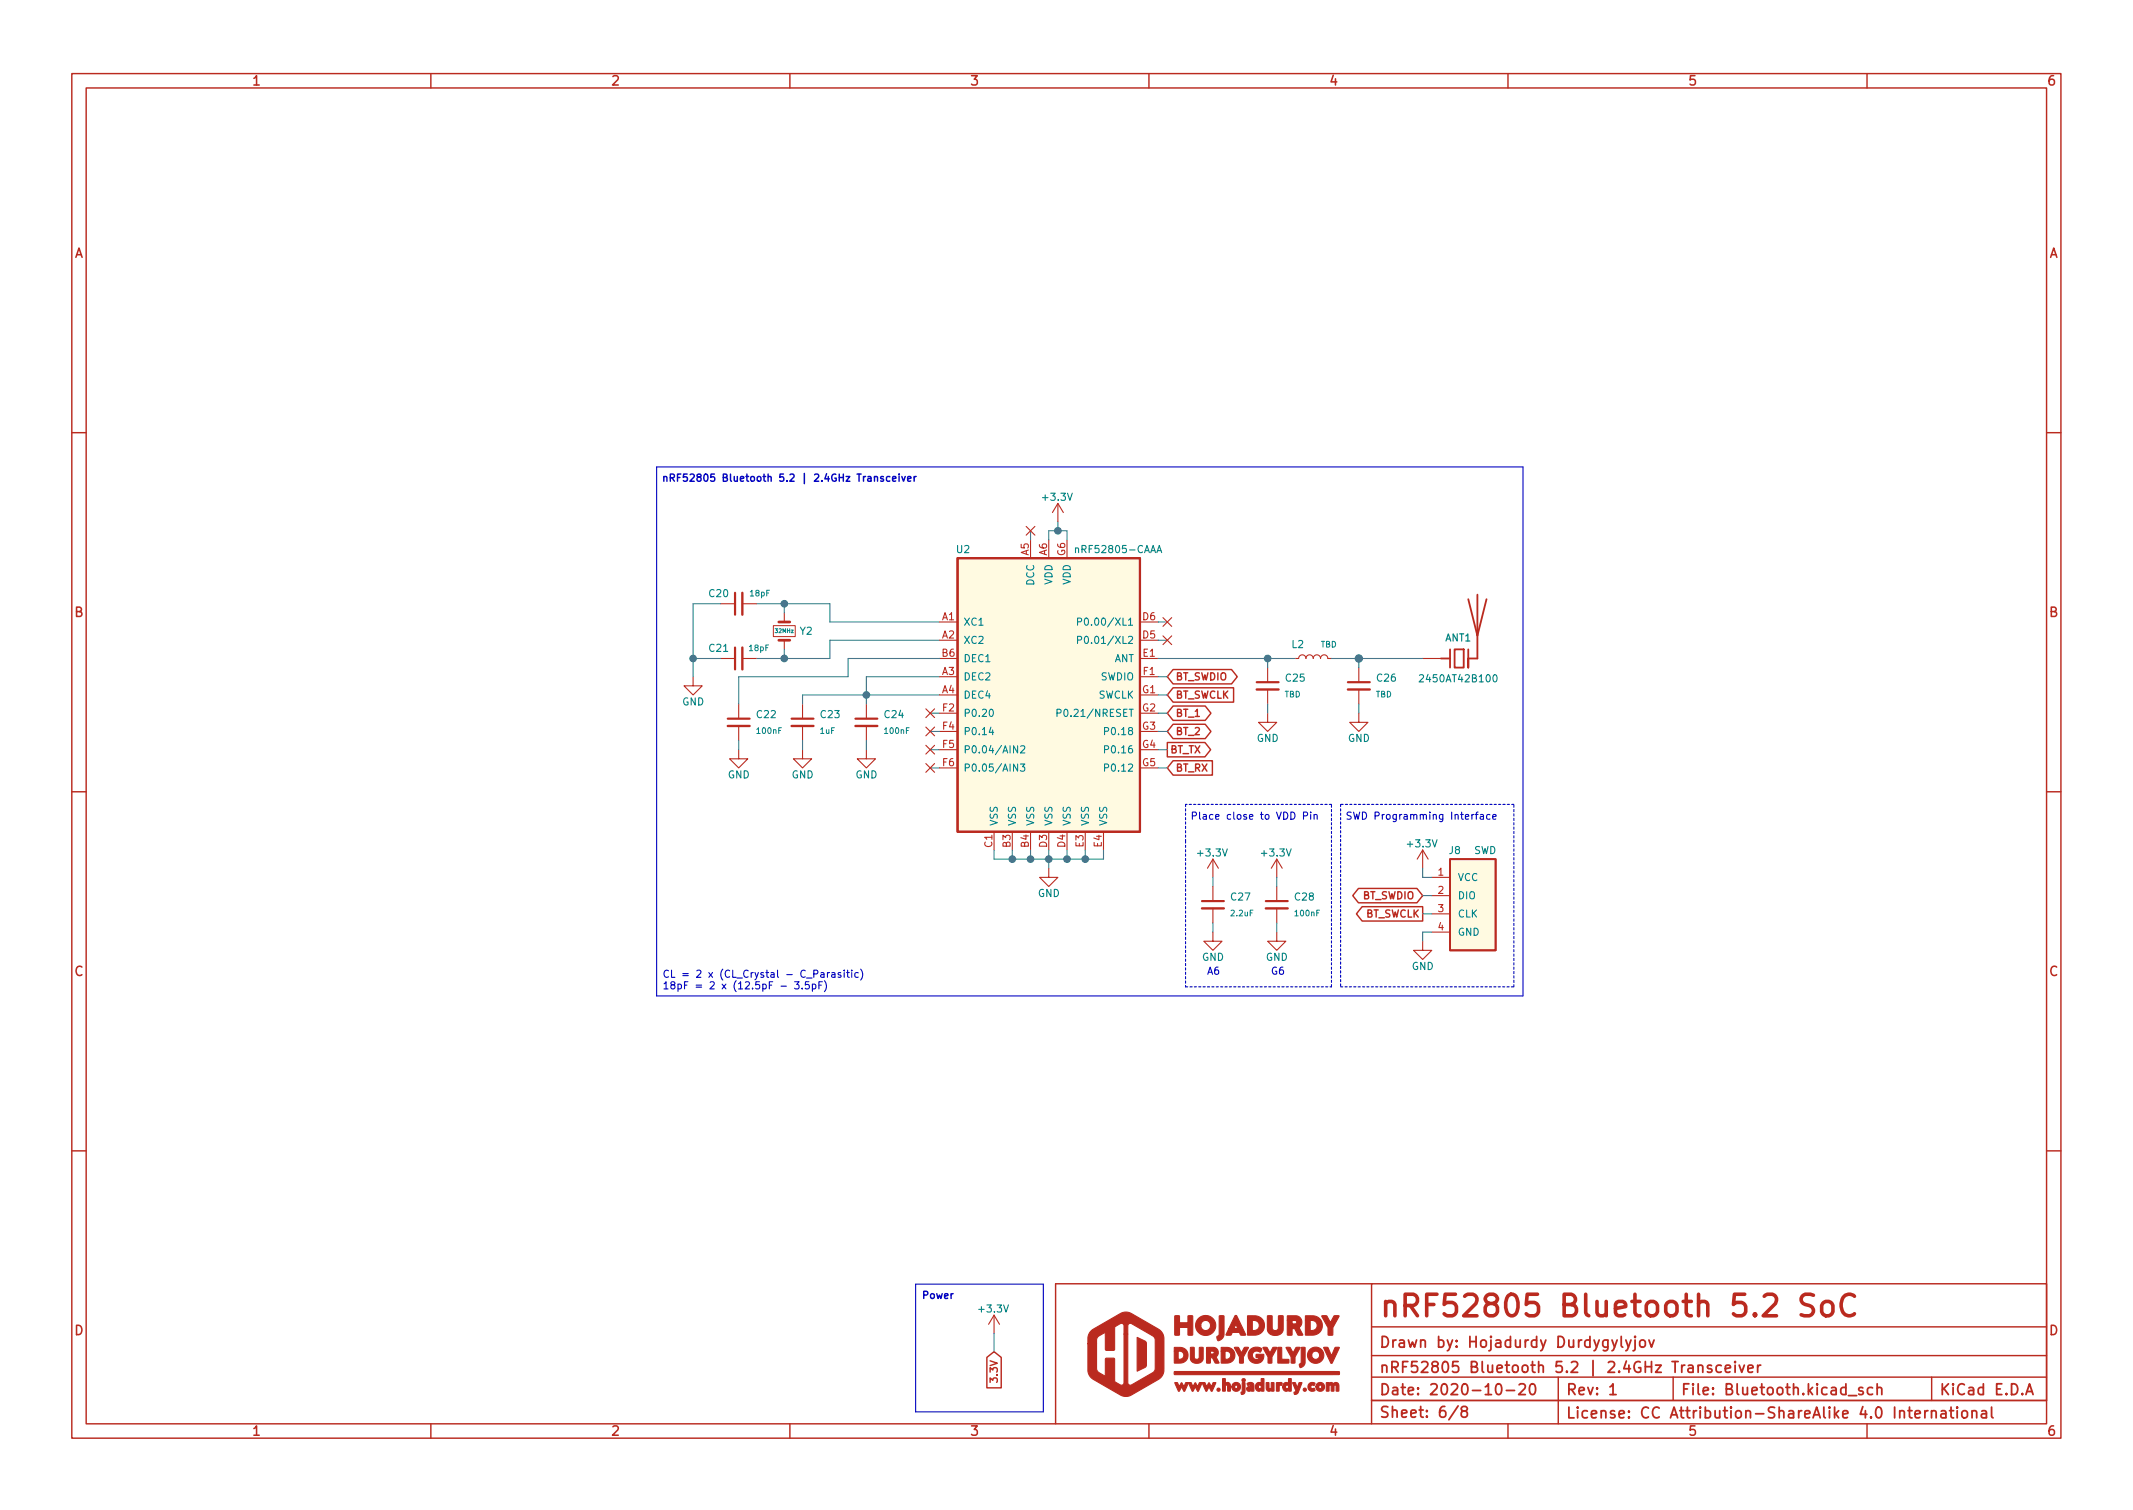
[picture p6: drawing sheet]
<svg xmlns="http://www.w3.org/2000/svg" width="297mm" height="210mm" viewBox="0 0 297 210" stroke-linecap="round" stroke-linejoin="round" font-family="sans-serif">
<g fill="none" stroke="#ba2a1f" stroke-width=".2">
<path d="M10 10.2h277v190.1h-277zM12 12.2h273v186.1h-273zM60 10.2v2M110 10.2v2M160 10.2v2M210 10.2v2M260 10.2v2M10 60.2h2M285 60.2h2M163.4 98.3h4.4l.8 1-.8 1h-4.4l-.8-1zM163.4 95.8h8.4v2h-8.4l-.8-1zM163.4 93.2h8.1l.8 1-.8 1h-8.1l-.8-1z"/>
<path d="M10 110.2h2M162.6 103.4h5.2l.8 1-.8 1h-5.2zM163.4 105.9h5.4v2h-5.4l-.8-1zM163.4 100.8h4.4l.8 1-.8 1h-4.4l-.8-1zM285 110.2h2M189.2 123.7h8.1l.8 1-.8 1h-8.1l-.8-1zM189.7 126.2h8.4v2h-8.4l-.8-1zM10 160.2h2M191 178.8h94v16.2h-94zM191 178.8h-44v19.5M285 160.2h2M60 198.3v2"/>
<path d="M110 198.3v2M137.4 189l1-.8 1 .8v4.2h-2zM160 198.3v2M191 188.8h94M191 184.8h94M191 195h94M191 191.8h94M191 195v3.3M210 198.3v2M217 191.8v6.5M233 191.8v3.2M260 198.3v2"/>
<path d="M269 191.8v3.2"/>
</g>
<g fill="none" stroke="#ba2a1f" stroke-width=".25">
<path d="M200.7 91.7h1.2M201.9 90.4v2.6M202.6 90.4h1.2v2.6h-1.2zM204.5 83.4l1.2 5.1 1.3-5.1M205.7 82.8v8.9h-1.2v1.3v-2.6M201.9 119.6h6.4v12.7h-6.4zM203.1 195.8l-1.3 1.9M203.8 196.5l-.2-.1a.31 .31 0 0 1-.1-.3 .31 .31 0 0 1 .3-.3l.4 .1a.31 .31 0 0 1 .1 .3 .31 .31 0 0 1-.2 .3h-.3l-.3 .3 .1 .4 .2 .1h.3l.2-.3v-.4l-.2-.1M208.5 192.8a.36 .36 0 0 1 .6 .2 .77 .77 0 0 1-.5 1.2 1 1 0 0 1-.1-1.4zM209.8 193.6h1.1M211.6 192.8l.2-.1 .5 .1a.41 .41 0 0 1 0 .5l-.8 .9h.9M213.1 192.8a.36 .36 0 0 1 .4-.1 .36 .36 0 0 1 .3 .3 .77 .77 0 0 1-.5 1.2 .91 .91 0 0 1-.2-1.4z"/>
<path d="M224.2 193.1l.4-.4v1.5M224.2 194.2h.9M224.5 186.6l.3 1M225.2 186.6l-.5 1.3-.2 .2M225.8 186.1v1.3l.2 .2M226.4 186.6l.4 1M227.1 186.6l-.5 1.3-.2 .2M227.7 186.6v1.3l-.1 .1-.2 .1M227.7 186.1l-.1 .1h.1h.1l-.1-.1v.1M228.5 186.7a.41 .41 0 0 1 .6 .2v.4a.41 .41 0 0 1-.4 .3 .41 .41 0 0 1-.4-.3v-.4zM229.6 186.6l.4 1 .3-1M235.1 190.2l.2-.1 .4 .1 .1 .9"/>
<path d="M235.8 190.4l-.5 .1a.29 .29 0 0 0-.3 .3 .29 .29 0 0 0 .3 .3l.5-.1M236.5 190.2a.37 .37 0 0 1 .6 .1v.8M236.5 190.1v1M238.3 190.2l-.3-.1-.2 .2v.2l.5 .2 .1 .1-.1 .2-.1 .1-.4-.1M239.7 190.2l-.4-.1-.3 .3v.4l.1 .2 .2 .1 .4-.1M240.3 190.6l.7-.2-.1-.2-.4-.1-.2 .2v.7l.2 .1 .4-.1M241.6 189.6v.1h.1l-.1-.1v.1M241.6 190.1v1M242.2 190.1l.4 1 .3-1M243.4 190.6l.7-.2v-.2l-.5-.1-.2 .2 .1 .7 .1 .1 .5-.1M244.8 190.1v1M245.2 190.1l-.3 .1-.1 .2"/>
<path d="M257.4 194.3h1.2M259.4 193.3l-.3-.1-.3 .2 .1 .2 .5 .2 .1 .1-.1 .2-.1 .1-.5-.1M260.8 193.3l-.5-.1-.2 .3v.4l.1 .2 .1 .1 .5-.1M261.4 193.3a.37 .37 0 0 1 .7 .1v.8M261.4 192.7v1.5M266.7 196.9l.7-.1-.1-.3-.4-.1-.2 .2 .1 .8h.1h.4M268.1 196.4v1M268.5 196.4l-.3 .1-.1 .2M269 196.6a.37 .37 0 0 1 .6 0v.8M269 196.4v1M270.3 196.5l.2-.1 .4 .1 .1 .9M271 196.8l-.5 .1a.29 .29 0 0 0-.2 .2 .29 .29 0 0 0 .2 .3h.5"/>
<path d="M271.5 196.4h.6M271.7 195.9v1.3l.1 .2h.3M272.6 195.9l-.1 .1 .1 .1v-.1v-.1v.2M272.6 196.4v1M273.3 196.5a.41 .41 0 0 1 .7 .2v.4a.41 .41 0 0 1-.4 .3 .41 .41 0 0 1-.4-.3v-.4zM274.6 196.6a.37 .37 0 0 1 .7 0v.8M274.6 196.4v1M276 196.5l.1-.1 .5 .1v.9M276.6 196.8l-.5 .1a.29 .29 0 0 0-.2 .2 .29 .29 0 0 0 .2 .3h.5M277.3 195.9v1.3l.3 .2M282.1 194.2l.5-1.5 .5 1.5M282.3 193.8h.7"/>
</g>
<path d="M252.5 180.4l-.4-.2h-.7a.73 .73 0 0 0-.6 .7 .73 .73 0 0 0 .6 .7 1.1 1.1 0 0 1 1.1 .8 .77 .77 0 0 1-.5 .8h-.7l-.5-.1M254 181.4a.81 .81 0 0 1 1.3 .4v.8a.81 .81 0 0 1-.8 .6 .81 .81 0 0 1-.8-.6v-.8zM258.3 180.5a1.04 1.04 0 0 0-1.8 .4 1.59 1.59 0 0 0 .9 2.3l.7-.1 .2-.2" fill="none" stroke="#ba2a1f" stroke-width=".5"/>
<g fill="#ba2a1f" stroke="#ba2a1f" stroke-width=".15">
<path d="M152 185.3l4.1-2.4 .7-.2 .7 .2 3.9 2.2a1.57 1.57 0 0 1 .7 1.5v4.3a2.4 2.4 0 0 1-1.5 1.6l-3.1 1.8-.9 .1-.6-.1-3.7-2.2a1.56 1.56 0 0 1-.8-1.2v-3.8h1.2v3.5l.1 .3 .3 .2 .8 .4v-2.3l.1-.1h1.2v3.2l.7 .5a.37 .37 0 0 0 .4 0 .37 .37 0 0 0 .2-.4v-6.6h.6v6.8a.47 .47 0 0 0 .8 .1l2.6-1.6 .3-.3 .1-4.2-.1-.3-.2-.3-3.1-1.7a.36 .36 0 0 0-.4 .4v1.1h-.6v-1.2a.49 .49 0 0 0-.8-.1l-.5 .3v3.1l-.1 .1h-1l-.2-.1v-2.3l-1 .6-.2 .3v.6h-1.2v-.5a1.58 1.58 0 0 1 .5-1.3z"/>
<path d="M173 192.5h.4v1.3a.32 .32 0 0 1-.2 .3 .32 .32 0 0 1-.4-.1v-.1l.2-.2z"/>
<path d="M180 192.5h.4l.3 .7 .2-.7h.2a.14 .14 0 0 1 .2 .1 .14 .14 0 0 1-.1 .1l-.3 .9a.46 .46 0 0 1-.7 .5 .24 .24 0 0 1 .2-.4z"/>
<path d="M163.6 192.5h.2a.6 .6 0 0 1 .4 .6l.3-.6 .4 .6 .1-.3a.27 .27 0 0 1 .2-.3 .27 .27 0 0 1 .3 .1l-.4 .8a.26 .26 0 0 1-.2 .3l-.4-.6-.1 .3a.29 .29 0 0 1-.3 .3z"/>
<path d="M165.5 192.5h.4l.2 .6 .3-.6 .4 .6 .1-.3a.27 .27 0 0 1 .2-.3 .27 .27 0 0 1 .3 .1l-.4 .8a.25 .25 0 0 1-.2 .3l-.3-.6-.2 .3a.29 .29 0 0 1-.3 .3z"/>
<path d="M167.4 192.5h.2a.61 .61 0 0 1 .4 .6l.3-.6 .4 .6 .1-.3a.27 .27 0 0 1 .2-.3 .27 .27 0 0 1 .3 .1l-.3 .8a.25 .25 0 0 1-.3 .3l-.3-.6-.3 .6a.19 .19 0 0 1-.2 0 .19 .19 0 0 1-.1-.2z"/>
<path d="M171.7 192.7a.61 .61 0 0 1 1 .1 .61 .61 0 0 1-.4 .9 .61 .61 0 0 1-.8-.6h.4a.21 .21 0 0 0 .3 .2 .21 .21 0 0 0 .1-.4 .22 .22 0 0 0-.4 .2h-.4z"/>
<path d="M173.7 192.6a.54 .54 0 0 1 .7-.1 .54 .54 0 0 1 .2 .6v.3a.2 .2 0 0 1-.1 .3 .2 .2 0 0 1-.2-.1l-.1 .1a.34 .34 0 0 1-.4 0 .34 .34 0 0 1-.2-.4l.5 .1 .1-.1v-.1l-.6 .1 .2-.2 .4-.1-.1-.2-.3 .1z"/>
<path d="M175.6 192h.4v1.6l-.1 .1a.17 .17 0 0 1-.2 0 .17 .17 0 0 1-.1-.1 .48 .48 0 0 1-.5 .1 .48 .48 0 0 1-.3-.6h.4a.22 .22 0 0 0 .3 .2 .22 .22 0 0 0 .1-.4 .22 .22 0 0 0-.4 .2h-.4a.48 .48 0 0 1 .3-.5 .48 .48 0 0 1 .5 .1z"/>
<path d="M176.3 192.5h.4v.8l.2 .1 .1-.2v-.7h.4v1.2h-.3v-.2a.44 .44 0 0 1-.6 .1 .44 .44 0 0 1-.2-.5z"/>
<path d="M179.4 192h.4v1.6l-.1 .1a.17 .17 0 0 1-.2 0 .17 .17 0 0 1 0-.1 .48 .48 0 0 1-.6 .1 .48 .48 0 0 1-.3-.6h.4a.22 .22 0 0 0 .3 .2 .22 .22 0 0 0 .1-.4 .22 .22 0 0 0-.4 .2h-.4a.48 .48 0 0 1 .3-.5 .48 .48 0 0 1 .5 .1z"/>
<path d="M182.3 192.7a.45 .45 0 0 1 .4-.3 .45 .45 0 0 1 .4 .3 .21 .21 0 0 1-.1 .2 .21 .21 0 0 1-.3 0 .27 .27 0 0 0-.1 .4 .27 .27 0 0 0 .4 0 .26 .26 0 0 1 .1 .4 .26 .26 0 0 1-.4 0 .63 .63 0 0 1-.5-.4 .63 .63 0 0 1 .1-.6z"/>
<path d="M183.4 192.7a.62 .62 0 0 1 1 .1 .62 .62 0 0 1-.4 .9 .62 .62 0 0 1-.7-.6h.3a.22 .22 0 0 0 .4 .2 .22 .22 0 0 0 0-.4 .22 .22 0 0 0-.4 .1l-.3 .1z"/>
<path d="M170.3 192h.3v.7a.43 .43 0 0 1 .6-.1 .43 .43 0 0 1 .1 .5v.6h-.3v-.7a.17 .17 0 0 0-.3-.1 .17 .17 0 0 0-.1 .2v.6h-.3z"/>
<path d="M177.7 192.6l.4-.1v.2a.23 .23 0 0 1 .3-.2 .23 .23 0 0 1 .2 .3 .23 .23 0 0 1-.4 .1l-.1 .8h-.3z"/>
<path d="M184.7 192.5h.3l.1 .2a.34 .34 0 0 1 .6 0 .48 .48 0 0 1 .6-.1 .48 .48 0 0 1 .2 .6l-.1 .5h-.3v-.6a.17 .17 0 0 0-.1-.2 .17 .17 0 0 0-.2 .1v.7h-.1h-.3v-.7a.16 .16 0 0 0-.2-.1 .16 .16 0 0 0-.1 .2v.5a.2 .2 0 0 1-.2 .1 .2 .2 0 0 1-.2-.1z"/>
<path d="M163.5 191h22.9h.1v.2v.2h-.2h-22.7z"/>
<path d="M181.2 187.6l.6 .1-.1 2.1a.56 .56 0 0 1-.7 .5 .48 .48 0 0 1 .2-.6z"/>
<path d="M184.3 187.6h.6l.5 1.2 .5-1.2h.6l-.8 1.9a.26 .26 0 0 1-.3 .3z"/>
<path d="M165.8 187.6h.3a.17 .17 0 0 1 .2 0 .17 .17 0 0 1 0 .2v1.3a.36 .36 0 0 0 .5 .2 .36 .36 0 0 0 .2-.4v-1.3h.5l.1 1.6a.91 .91 0 0 1-1 .6 .91 .91 0 0 1-.8-.8z"/>
<path d="M174.1 187.9a1.09 1.09 0 0 1 1.6 0 .25 .25 0 0 1-.1 .3 .25 .25 0 0 1-.3 0 .58 .58 0 0 0-.8 .1 .58 .58 0 0 0 .1 .8 .58 .58 0 0 0 .8-.1h-.5l.1-.4h1a1.09 1.09 0 0 1-1.2 1.2 1.09 1.09 0 0 1-.9-1.4z"/>
<path d="M182.4 187.9a1.13 1.13 0 0 1 1.8 .2 1.13 1.13 0 0 1-.7 1.7 1.13 1.13 0 0 1-1.4-1.1h.6a.55 .55 0 0 0 .8 .5 .55 .55 0 0 0 0-.9 .55 .55 0 0 0-.8 .3v.1h-.6l.1-.4z"/>
<path d="M168 187.6h1a.78 .78 0 0 1 .6 .6 .78 .78 0 0 1-.2 .8l.3 .6a.17 .17 0 0 1 0 .2 .17 .17 0 0 1-.2 0h-.3l-.4-.7h-.2v.7h-.6v-1.3h.8a.22 .22 0 0 0 .3-.2 .22 .22 0 0 0-.4-.2h-.1v.4h-.6z"/>
<path d="M171.9 187.6h.6l.4 .8 .4-.8h.3a.16 .16 0 0 1 .3 .1 .15 .15 0 0 1-.1 .2l-.3 .4a1.49 1.49 0 0 0-.3 1.4l-.1 .1h-.5a1.85 1.85 0 0 0-.5-1.7z"/>
<path d="M175.9 187.6h.5l.5 .8 .4-.8h.3a.15 .15 0 0 1 .2 .1 .15 .15 0 0 1-.1 .2l-.2 .4a1.49 1.49 0 0 0-.4 1.4l-.1 .1h-.4a1.85 1.85 0 0 0-.5-1.7z"/>
<path d="M179.1 187.6h.6l.4 .8 .4-.8h.3a.16 .16 0 0 1 .3 .1 .15 .15 0 0 1-.2 .2l-.2 .4a1.49 1.49 0 0 0-.4 1.4v.1h-.5a1.77 1.77 0 0 0-.5-1.7z"/>
<path d="M163.5 187.6h.9a1.11 1.11 0 0 1 1 1.3 1.11 1.11 0 0 1-1.3 .9h-.6v-1.7h.6v1.2h.1a.57 .57 0 0 0 .7-.6 .57 .57 0 0 0-.7-.6h-.7z"/>
<path d="M170.1 187.6h.8a1.11 1.11 0 0 1 1.1 1.3 1.11 1.11 0 0 1-1.4 .9h-.5v-1.7h.5v1.2h.2a.57 .57 0 0 0 .6-.6 .57 .57 0 0 0-.7-.6h-.6z"/>
<path d="M178 187.6h.5v1.7h1v.5h-1.5z"/>
<path d="M169.8 183.2l.7 .1v2.5a.81 .81 0 0 1-.9 .8 .43 .43 0 0 1 .1-.7z"/>
<path d="M166.9 183.6a1.4 1.4 0 0 1 2.2 .3 1.4 1.4 0 0 1-.8 2 1.4 1.4 0 0 1-1.8-1.3h.7a.68 .68 0 0 0 1 .5 .68 .68 0 0 0 .1-1.1 .68 .68 0 0 0-1.1 .5v.1h-.7a1.34 1.34 0 0 1 .4-1z"/>
<path d="M176.5 183.2h.7v1.8a.44 .44 0 0 0 .4 .3 .44 .44 0 0 0 .4-.4v-1.7h.6l.1 2a1.15 1.15 0 0 1-1.2 .8 1.15 1.15 0 0 1-1-.9z"/>
<path d="M163.6 183.2l.7 .1v.9h1.1v-1h.7v2.7h-.7v-1.1h-1.1v1.1h-.7z"/>
<path d="M172 183.2a.28 .28 0 0 1 .4 .3l1 2.2a.16 .16 0 0 1 .1 .2 .16 .16 0 0 1-.3 0h-.4l-.2-.4h-1l-.2 .4h-.5a.14 .14 0 0 1-.2-.1 .14 .14 0 0 1 .1-.1l.3-.7h1.3l-.3-.6-.3 .6h-.7z"/>
<path d="M179.3 183.2h.9a.91 .91 0 0 1 1 .5 .91 .91 0 0 1-.3 1.1l.4 .9a.13 .13 0 0 1 .1 .1 .13 .13 0 0 1-.1 .1h-.6l-.4-.9h-.4v.9h-.6v-2h.6v.4h.3a.26 .26 0 0 0 .4-.1 .26 .26 0 0 0-.3-.3h-1z"/>
<path d="M184.1 183.2h.7l.5 1 .5-1h.5a.13 .13 0 0 1 .2 .1 .13 .13 0 0 1-.1 .1l-.3 .6a1.93 1.93 0 0 0-.5 1.8l-.1 .1h-.5a2.2 2.2 0 0 0-.6-2z"/>
<path d="M173.7 183.2h1.2a1.38 1.38 0 0 1 1.2 1.7 1.38 1.38 0 0 1-1.8 1h-.6v-2h.7v1.4a.75 .75 0 0 0 1-.8 .7 .7 0 0 0-.8-.6h-.9z"/>
<path d="M181.8 183.2h1.1a1.38 1.38 0 0 1 1.2 1.7 1.38 1.38 0 0 1-1.7 1h-.6v-2h.7v1.4a.75 .75 0 0 0 .9-.8 .71 .71 0 0 0-.7-.6h-.9z"/>
<path d="M158.4 186.2l1.2 .6 .1 .8-.1 2.6-.1 .2-1.1 .5z"/>
<circle cx="169.7" cy="193.5" r=".22"/>
<circle cx="181.7" cy="193.5" r=".22"/>
<circle cx="173.2" cy="192.2" r=".23"/>
</g>
<path d="M103.4 82.5v3.1M103.4 90.2v3M175 96h3.1M187.7 96h3.1M101.3 101.1h3.1M110.2 101.1h3.1M119.1 101.1h3.1M167.4 126.5h3M176.3 126.5h3" fill="none" stroke="#ba2a1f" stroke-width=".33"/>
<path d="M133.3 77.7h25.4v38.1h-25.4zM102.4 82.5v3.1M102.4 90.2v3M175 95h3.1M187.7 95h3.1M101.3 100.1h3.1M110.2 100.1h3.1M119.1 100.1h3.1M167.4 125.5h3M176.3 125.5h3" fill="none" stroke="#ba2a1f" stroke-width=".3"/>
<g fill="none" stroke="#ba2a1f" stroke-width=".15">
<path d="M142.9 73.3l1.2 1.2M143.5 75.2v2.5M144.1 73.3l-1.2 1.2M146 75.2v2.5M147.3 70.1l-.7 1.3M147.3 70.1v2.5M147.3 70.1l.8 1.3M148.6 75.2v2.5M96.5 94.2v1.3h-1.3l1.3 1.3 1.3-1.3h-1.3M100.3 84.1h2.1M100.3 91.7h2.1M102.9 98v2.1"/>
<path d="M103.4 84.1h2M103.4 91.7h2M109.2 85.3v1.3M109.2 89.1v1.3M111.8 98v2.1M120.6 98v2.1M128.9 98.7l1.2 1.2M130.1 98.7l-1.2 1.2M130.8 91.7h2.5M130.8 86.6h2.5M130.8 89.1h2.5M130.8 94.2h2.5"/>
<path d="M130.8 96.8h2.5M130.8 99.3h2.5M158.7 91.7h2.6M158.7 86.6h2.6M158.7 89.1h2.6M158.7 94.2h2.6M158.7 96.8h2.6M158.7 99.3h2.6M162 86l1.2 1.2M162 88.5l1.2 1.3M163.2 86l-1.2 1.2M163.2 88.5l-1.2 1.3"/>
<path d="M176.5 99.3v1.3h-1.2l1.2 1.2 1.3-1.2h-1.3M176.5 93v2M176.5 96v2M180.3 91.7h.5a.51 .51 0 0 1 .6-.5 .51 .51 0 0 1 .5 .5 .51 .51 0 0 1 .5-.5 .51 .51 0 0 1 .5 .5 .51 .51 0 0 1 .5-.5 .51 .51 0 0 1 .5 .5 .51 .51 0 0 1 .5-.5 .51 .51 0 0 1 .5 .5h.5M189.2 99.3v1.3h-1.2l1.2 1.2 1.3-1.2h-1.3M189.2 93v2M189.2 96v2M198.1 91.7h2.6M102.9 104.4v1.3h-1.3l1.3 1.2 1.2-1.2h-1.2M102.9 101.1v2M111.8 104.4v1.3h-1.3l1.3 1.2 1.2-1.2h-1.2M111.8 101.1v2"/>
<path d="M120.6 104.4v1.3h-1.2l1.2 1.2 1.3-1.2h-1.3M120.6 101.1v2M128.9 106.3l1.2 1.2M128.9 103.8l1.2 1.2M128.9 101.2l1.2 1.3M130.1 106.3l-1.2 1.2M130.1 103.8l-1.2 1.2M130.1 101.2l-1.2 1.3M130.8 101.8h2.5M130.8 104.4h2.5M130.8 106.9h2.5M138.4 115.8v2.6"/>
<path d="M141 115.8v2.6M143.5 115.8v2.6M146 115.8v2.6M148.6 115.8v2.6M151.1 115.8v2.6M153.7 115.8v2.6M158.7 101.8h2.6M158.7 104.4h2.6M158.7 106.9h2.6M168.9 119.6l-.8 1.3M168.9 119.6v2.6M168.9 119.6l.8 1.3"/>
<path d="M177.8 119.6l-.8 1.3M177.8 119.6v2.6M177.8 119.6l.8 1.3M198.1 118.4l-.7 1.2M198.1 118.4v2.5M198.1 118.4l.8 1.2M146 120.9v1.3h-1.2l1.2 1.2 1.3-1.2h-1.3M168.9 129.8v1.3h-1.3l1.3 1.2 1.3-1.2h-1.3M168.9 123.4v2.1M168.9 126.5v2M177.8 129.8v1.3h-1.3l1.3 1.2 1.3-1.2h-1.3M177.8 123.4v2.1"/>
<path d="M177.8 126.5v2M198.1 131.1v1.2h-1.3l1.3 1.3 1.3-1.3h-1.3M199.4 122.2h2.5M199.4 124.7h2.5M199.4 127.2h2.5M199.4 129.8h2.5M138.4 183.1v2.6M138.4 183.1l-.7 1.3M138.4 183.1l.8 1.3"/>
</g>
<g fill="#fffae1" stroke="#fffae1" stroke-width=".14">
<path d="M201.9 119.6h6.4v12.7h-6.4z"/>
<path d="M133.3 77.7h25.4v38.1h-25.4z"/>
</g>
<g fill="none" stroke="#008484" stroke-width=".15">
<path d="M161.1 77l.3-1 .4 1M161.2 76.7h.5M137.9 98.8h.1a.53 .53 0 0 1 .3 .5 .53 .53 0 0 1-.3 .5 .67 .67 0 0 1-.1-1zM147.2 99.3l.5-.1 .1-.1-.1-.2-.5-.1v1M150.1 89.1h.4l.1-.2v-.2l-.5-.1v1M150.1 86.6l.4-.1 .1-.1v-.2l-.5-.1v1M151.1 88.7l.1-.1a.53 .53 0 0 1 .4 .5 .53 .53 0 0 1-.4 .5l-.1-.1-.1-.3zM151.1 86.2l.1-.1a.53 .53 0 0 1 .4 .5 .53 .53 0 0 1-.4 .5l-.1-.1-.1-.3zM197.7 94l.3-.1 .2 .3-.6 .7h.6M208 94l.1-.1a.53 .53 0 0 1 .4 .5 .53 .53 0 0 1-.4 .5h-.1l-.1-.3zM138 101.3l-.2 .7h.6M138.2 101.6v.7"/>
<path d="M141.7 103.8v1l-.6-1v1M141.7 106.4v1l-.6-1v1M142.1 106.4h.6l-.3 .4 .3 .1v.4l-.2 .1-.4-.1M142.1 103.9l.4-.1 .2 .3-.6 .7h.6M153.8 101.8h.5l.1-.2-.1-.2-.5-.1v1M153.8 104.4l.5-.1 .1-.1-.1-.3-.5-.1v1M153.8 106.9h.5l.1-.2-.1-.2-.5-.1v1"/>
</g>
<path d="M107.7 87.1h3v1.5h-3z" fill="none" stroke="#ba2a1f" stroke-width=".14"/>
<path d="M108.5 89.1h1.5M108.5 86.6h1.5" fill="none" stroke="#ba2a1f" stroke-width=".38"/>
<g fill="none" stroke="#0000c2" stroke-width=".15">
<path d="M91.4 65h120.7v73.7h-120.7zM181.5 113.6h.5l.1-.2-.1-.2-.5-.1v1M182.5 113.1v.1M182.5 113.4v.7M183 113.5l.1-.1 .3 .1v.6M183 113.4v.7M205.4 113.4h.4M205.8 113.1l-.2 .1v.9M206.2 113.5h.3l.1 .6M206.6 113.6l-.3 .1-.2 .1 .2 .3 .3-.1M207.5 113.5l-.3-.1-.2 .2 .1 .4h.4M207.9 113.7l.5-.1-.1-.1-.3-.1-.1 .2v.4h.4"/>
<path d="M110.7 136.7h.6l-.4 .4 .3 .1v.4l-.1 .1-.4-.1M111.7 137.6v.1M112.7 136.7h-.5l-.1 .5 .2-.1h.3l.1 .2v.3l-.2 .1-.4-.1M113.1 137.1l.3-.1 .2 .2-.1 .5h-.4M113.1 137v1M114 137.2h.4M114.3 135.5h.4l.1 .6M114.5 136.7h-.5v1M114.8 135.7h-.4l-.1 .1 .1 .3 .4-.1M114.8 136.6a1.15 1.15 0 0 1 0 1.5M115.2 135.4v.7M115.5 135.4l-.3 .2"/>
<path d="M115.8 135.5h.4l.1 .6M116.3 135.7h-.4l-.1 .1 .1 .3 .4-.1M117.1 135.5l-.3-.1-.1 .2 .1 .1 .3 .1v.2h-.4M117.6 135.1v.1M117.6 135.4v.7M117.9 135.4h.4M118 135.1v.8l.3 .2M118.6 135.1v.1M118.6 135.4v.7M119.5 135.5l-.3-.1-.2 .2 .1 .4h.4M119.8 134.9a1.15 1.15 0 0 1 0 1.6M127.5 178.8h17.8v17.8h-17.8z"/>
</g>
<path d="M123 66.4l-.2-.1-.2 .2 .1 .1 .3 .1v.3h-.4M123.9 66.4l-.3-.1-.2 .2 .1 .5h.4M124.3 66.7l.5-.1-.1-.2-.3-.1-.1 .2v.5h.4M125.2 66v.1M125.2 66.3v.7M125.6 66.3l.2 .7 .3-.7M126.4 66.7l.5-.1-.1-.2-.3-.1-.1 .2v.5h.4M127.3 66.3v.7M127.6 66.3l-.3 .2" fill="none" stroke="#0000c2" stroke-width=".2"/>
<path d="M165.1 117.1v20.3M165.1 112v5.1M185.4 112h-20.3M186.7 112v25.4M210.8 112h-24.1M165.1 137.4h20.3M185.4 137.4v-25.4M186.7 137.4h24.1M210.8 137.4v-25.4" fill="none" stroke="#0000c2" stroke-width=".15" stroke-dasharray=".3 .3"/>
<g fill="none" stroke="#437584" stroke-width=".15">
<path d="M143.5 73.9v1.3M146 75.2v-1.3h2.6v1.3M147.3 72.6v1.3M96.5 91.7h3.8M100.3 84.1h-3.8v10.1M105.4 84.1h10.2v2.5h15.2M109.2 84.1v1.2M109.2 90.4v1.3M129.5 99.3h1.3M130.8 96.8h-19v1.2M130.8 89.1h-15.2v2.6h-10.2M130.8 91.7h-12.7v2.5h-15.2v3.8"/>
<path d="M130.8 94.2h-10.2v3.8M161.3 96.8h1.3M161.3 91.7h19M161.3 94.2h1.3M161.3 99.3h1.3M161.3 89.1h1.3M161.3 86.6h1.3M176.5 91.7v1.3M176.5 98v1.3M185.4 91.7h12.7M189.2 91.7v1.3M189.2 98v1.3"/>
<path d="M102.9 103.1v1.3M111.8 103.1v1.3M120.6 103.1v1.3M129.5 101.8h1.3M129.5 106.9h1.3M129.5 104.4h1.3M138.4 118.4v1.2h15.3v-1.2M141 118.4v1.2M143.5 118.4v1.2M146 118.4v2.5M148.6 118.4v1.2M151.1 118.4v1.2"/>
<path d="M161.3 101.8h1.3M161.3 106.9h1.3M161.3 104.4h1.3M168.9 122.2v1.2M168.9 128.5v1.3M177.8 122.2v1.2M177.8 128.5v1.3M198.1 120.9v1.3h1.3M198.1 124.7h1.3M198.1 127.2h1.3M199.4 129.8h-1.3v1.3M138.4 185.7v2.5"/>
</g>
<g fill="#437584" stroke="#437584" stroke-width=".15">
<circle cx="147.3" cy="73.9" r=".46"/>
<circle cx="96.5" cy="91.7" r=".46"/>
<circle cx="109.2" cy="84.1" r=".46"/>
<circle cx="109.2" cy="91.7" r=".46"/>
<circle cx="141" cy="119.6" r=".46"/>
<circle cx="120.6" cy="96.8" r=".46"/>
<circle cx="143.5" cy="119.6" r=".46"/>
<circle cx="146" cy="119.6" r=".46"/>
<circle cx="148.6" cy="119.6" r=".46"/>
<circle cx="151.1" cy="119.6" r=".46"/>
<circle cx="189.2" cy="91.7" r=".51"/>
<circle cx="176.5" cy="91.7" r=".46"/>
</g>
<text font-size="4.2" fill="#ba2a1f" x="192" y="183.4">nRF52805 Bluetooth 5.2 SoC</text>
<g font-size="2.1" fill="#ba2a1f">
<text x="192" y="187.7">Drawn by: Hojadurdy Durdygylyjov</text>
<text x="192" y="191.2">nRF52805 Bluetooth 5.2 | 2.4GHz Transceiver</text>
<text x="192" y="194.3">Date: 2020-10-20</text>
<text x="192" y="197.4">Sheet: 6/8</text>
<text x="218" y="194.3">Rev: 1</text>
<text x="218" y="197.5">License: CC Attribution-ShareAlike 4.0 International</text>
<text x="234" y="194.3">File: Bluetooth.kicad_sch</text>
<text x="270" y="194.3">KiCad E.D.A</text>
</g>
<g font-size="1.8" fill="#ba2a1f">
<text x="35" y="11.9">1</text>
<text x="85" y="11.9">2</text>
<text x="135" y="11.9">3</text>
<text x="185" y="11.9">4</text>
<text x="235" y="11.9">5</text>
<text x="285" y="11.9">6</text>
<text x="10.3" y="35.9">A</text>
<text x="285.3" y="35.9">A</text>
<text x="10.3" y="85.9">B</text>
<text x="285.3" y="85.9">B</text>
<text x="10.3" y="135.9">C</text>
<text x="285.3" y="135.9">C</text>
<text x="10.3" y="185.9">D</text>
<text x="285.3" y="185.9">D</text>
<text x="35" y="199.9">1</text>
<text x="85" y="199.9">2</text>
<text x="135" y="199.9">3</text>
<text x="185" y="199.9">4</text>
<text x="235" y="199.9">5</text>
<text x="285" y="199.9">6</text>
</g>
<g font-size="1.4" fill="#0000c2">
<text x="92.1" y="67.1">nRF52805 Bluetooth 5.2 | 2.4GHz Transceiver</text>
<text x="165.7" y="114.1">Place close to VDD Pin</text>
<text x="187.3" y="114.1">SWD Programming Interface</text>
<text x="92.2" y="136.1">CL = 2 x (CL_Crystal - C_Parasitic)</text>
<text x="92.2" y="137.7">18pF = 2 x (12.5pF - 3.5pF)</text>
<text x="168" y="135.7">A6</text>
<text x="176.9" y="135.7">G6</text>
<text x="128.3" y="180.9">Power</text>
</g>
<g font-size="1.4" fill="#008484">
<text x="145.3" y="69.7">+3.3V</text>
<text x="133.2" y="77">U2</text>
<text x="150.2" y="77">nRF52805-CAAA</text>
<text x="98.8" y="83.1">C20</text>
<text x="144" y="81.5" transform="rotate(-90 144 81.5)">DCC</text>
<text x="146.6" y="81.4" transform="rotate(-90 146.6 81.4)">VDD</text>
<text x="149.1" y="81.4" transform="rotate(-90 149.1 81.4)">VDD</text>
<text x="111.4" y="88.4">Y2</text>
<text x="134.1" y="87.1">XC1</text>
<text x="134.1" y="89.6">XC2</text>
<text x="151.4" y="89.6">P0.01/XL2</text>
<text x="151.4" y="87.1">P0.00/XL1</text>
<text x="201.3" y="89.3">ANT1</text>
<text x="98.8" y="90.8">C21</text>
<text x="134.1" y="94.7">DEC2</text>
<text x="134.1" y="92.2">DEC1</text>
<text x="153.3" y="94.7">SWDIO</text>
<text x="155.1" y="92.2">ANT</text>
<text x="179.1" y="94.9">C25</text>
<text x="179.9" y="90.2">L2</text>
<text x="191.8" y="94.9">C26</text>
<text x="198.2" y="95">2450AT42B100</text>
<text x="95" y="98.2">GND</text>
<text x="105.4" y="100">C22</text>
<text x="114.3" y="100">C23</text>
<text x="123.2" y="100">C24</text>
<text x="134.1" y="97.3">DEC4</text>
<text x="134.1" y="99.8">P0.20</text>
<text x="148.3" y="99.8">P0.21/NRESET</text>
<text x="152.9" y="97.3">SWCLK</text>
<text x="134.1" y="102.3">P0.14</text>
<text x="134.1" y="104.9">P0.04/AIN2</text>
<text x="134.1" y="107.4">P0.05/AIN3</text>
<text x="154.3" y="102.3">P0.18</text>
<text x="154.3" y="104.9">P0.16</text>
<text x="154.3" y="107.4">P0.12</text>
<text x="175" y="103.3">GND</text>
<text x="187.7" y="103.3">GND</text>
<text x="101.3" y="108.4">GND</text>
<text x="110.2" y="108.4">GND</text>
<text x="119.1" y="108.4">GND</text>
<text x="138.9" y="115.1" transform="rotate(-90 138.9 115.1)">VSS</text>
<text x="141.5" y="115.1" transform="rotate(-90 141.5 115.1)">VSS</text>
<text x="144" y="115.1" transform="rotate(-90 144 115.1)">VSS</text>
<text x="146.6" y="115.1" transform="rotate(-90 146.6 115.1)">VSS</text>
<text x="149.1" y="115.1" transform="rotate(-90 149.1 115.1)">VSS</text>
<text x="151.6" y="115.1" transform="rotate(-90 151.6 115.1)">VSS</text>
<text x="154.2" y="115.1" transform="rotate(-90 154.2 115.1)">VSS</text>
<text x="166.9" y="119.2">+3.3V</text>
<text x="175.8" y="119.2">+3.3V</text>
<text x="196.1" y="118">+3.3V</text>
<text x="201.8" y="118.9">J8</text>
<text x="205.2" y="118.9">SWD</text>
<text x="144.5" y="124.9">GND</text>
<text x="171.5" y="125.4">C27</text>
<text x="180.4" y="125.4">C28</text>
<text x="202.9" y="122.7">VCC</text>
<text x="202.9" y="125.2">DIO</text>
<text x="202.9" y="127.7">CLK</text>
<text x="202.9" y="130.3">GND</text>
<text x="167.4" y="133.8">GND</text>
<text x="176.3" y="133.8">GND</text>
<text x="196.6" y="135">GND</text>
<text x="136.5" y="182.7">+3.3V</text>
</g>
<g font-size="1.4" fill="#ba2a1f">
<text x="143.3" y="77.3" transform="rotate(-90 143.3 77.3)">A5</text>
<text x="145.8" y="77.3" transform="rotate(-90 145.8 77.3)">A6</text>
<text x="148.3" y="77.4" transform="rotate(-90 148.3 77.4)">G6</text>
<text x="131.2" y="86.4">A1</text>
<text x="131.2" y="88.9">A2</text>
<text x="159.1" y="88.9">D5</text>
<text x="159.1" y="86.4">D6</text>
<text x="131.2" y="94">A3</text>
<text x="131.2" y="91.4">B6</text>
<text x="159.2" y="91.4">E1</text>
<text x="159.2" y="94">F1</text>
<text x="163.6" y="94.7">BT_SWDIO</text>
<text x="131.2" y="96.5">A4</text>
<text x="131.3" y="99.1">F2</text>
<text x="131.3" y="101.6">F4</text>
<text x="159.1" y="96.5">G1</text>
<text x="159.1" y="99.1">G2</text>
<text x="159.1" y="101.6">G3</text>
<text x="163.6" y="99.8">BT_1</text>
<text x="163.6" y="97.3">BT_SWCLK</text>
<text x="131.3" y="104.1">F5</text>
<text x="131.3" y="106.7">F6</text>
<text x="159.1" y="104.1">G4</text>
<text x="159.1" y="106.7">G5</text>
<text x="162.9" y="104.9">BT_TX</text>
<text x="163.6" y="107.4">BT_RX</text>
<text x="163.6" y="102.3">BT_2</text>
<text x="138.2" y="118" transform="rotate(-90 138.2 118)">C1</text>
<text x="140.7" y="118" transform="rotate(-90 140.7 118)">B3</text>
<text x="143.3" y="118" transform="rotate(-90 143.3 118)">B4</text>
<text x="145.8" y="118" transform="rotate(-90 145.8 118)">D3</text>
<text x="148.3" y="118" transform="rotate(-90 148.3 118)">D4</text>
<text x="150.9" y="117.9" transform="rotate(-90 150.9 117.9)">E3</text>
<text x="153.4" y="117.9" transform="rotate(-90 153.4 117.9)">E4</text>
<text x="189.7" y="125.2">BT_SWDIO</text>
<text x="200.3" y="124.5">2</text>
<text x="200.3" y="121.9">1</text>
<text x="190.1" y="127.7">BT_SWCLK</text>
<text x="200.3" y="127">3</text>
<text x="200.3" y="129.5">4</text>
<text x="138.9" y="192.1" transform="rotate(-90 138.9 192.1)">3.3V</text>
</g>
<g font-size="1.1" fill="#008484">
<text x="104.5" y="83">18pF</text>
<text x="104.4" y="90.6">18pF</text>
<text x="183.9" y="90.1">TBD</text>
<text x="178.9" y="97.1">TBD</text>
<text x="191.6" y="97.1">TBD</text>
<text x="105.5" y="102.2">100nF</text>
<text x="114.2" y="102.2">1uF</text>
<text x="123.3" y="102.2">100nF</text>
<text x="171.5" y="127.6">2.2uF</text>
<text x="180.4" y="127.6">100nF</text>
</g>
<text font-size=".8" fill="#008484" x="108" y="88.1">32MHz</text>
</svg>
